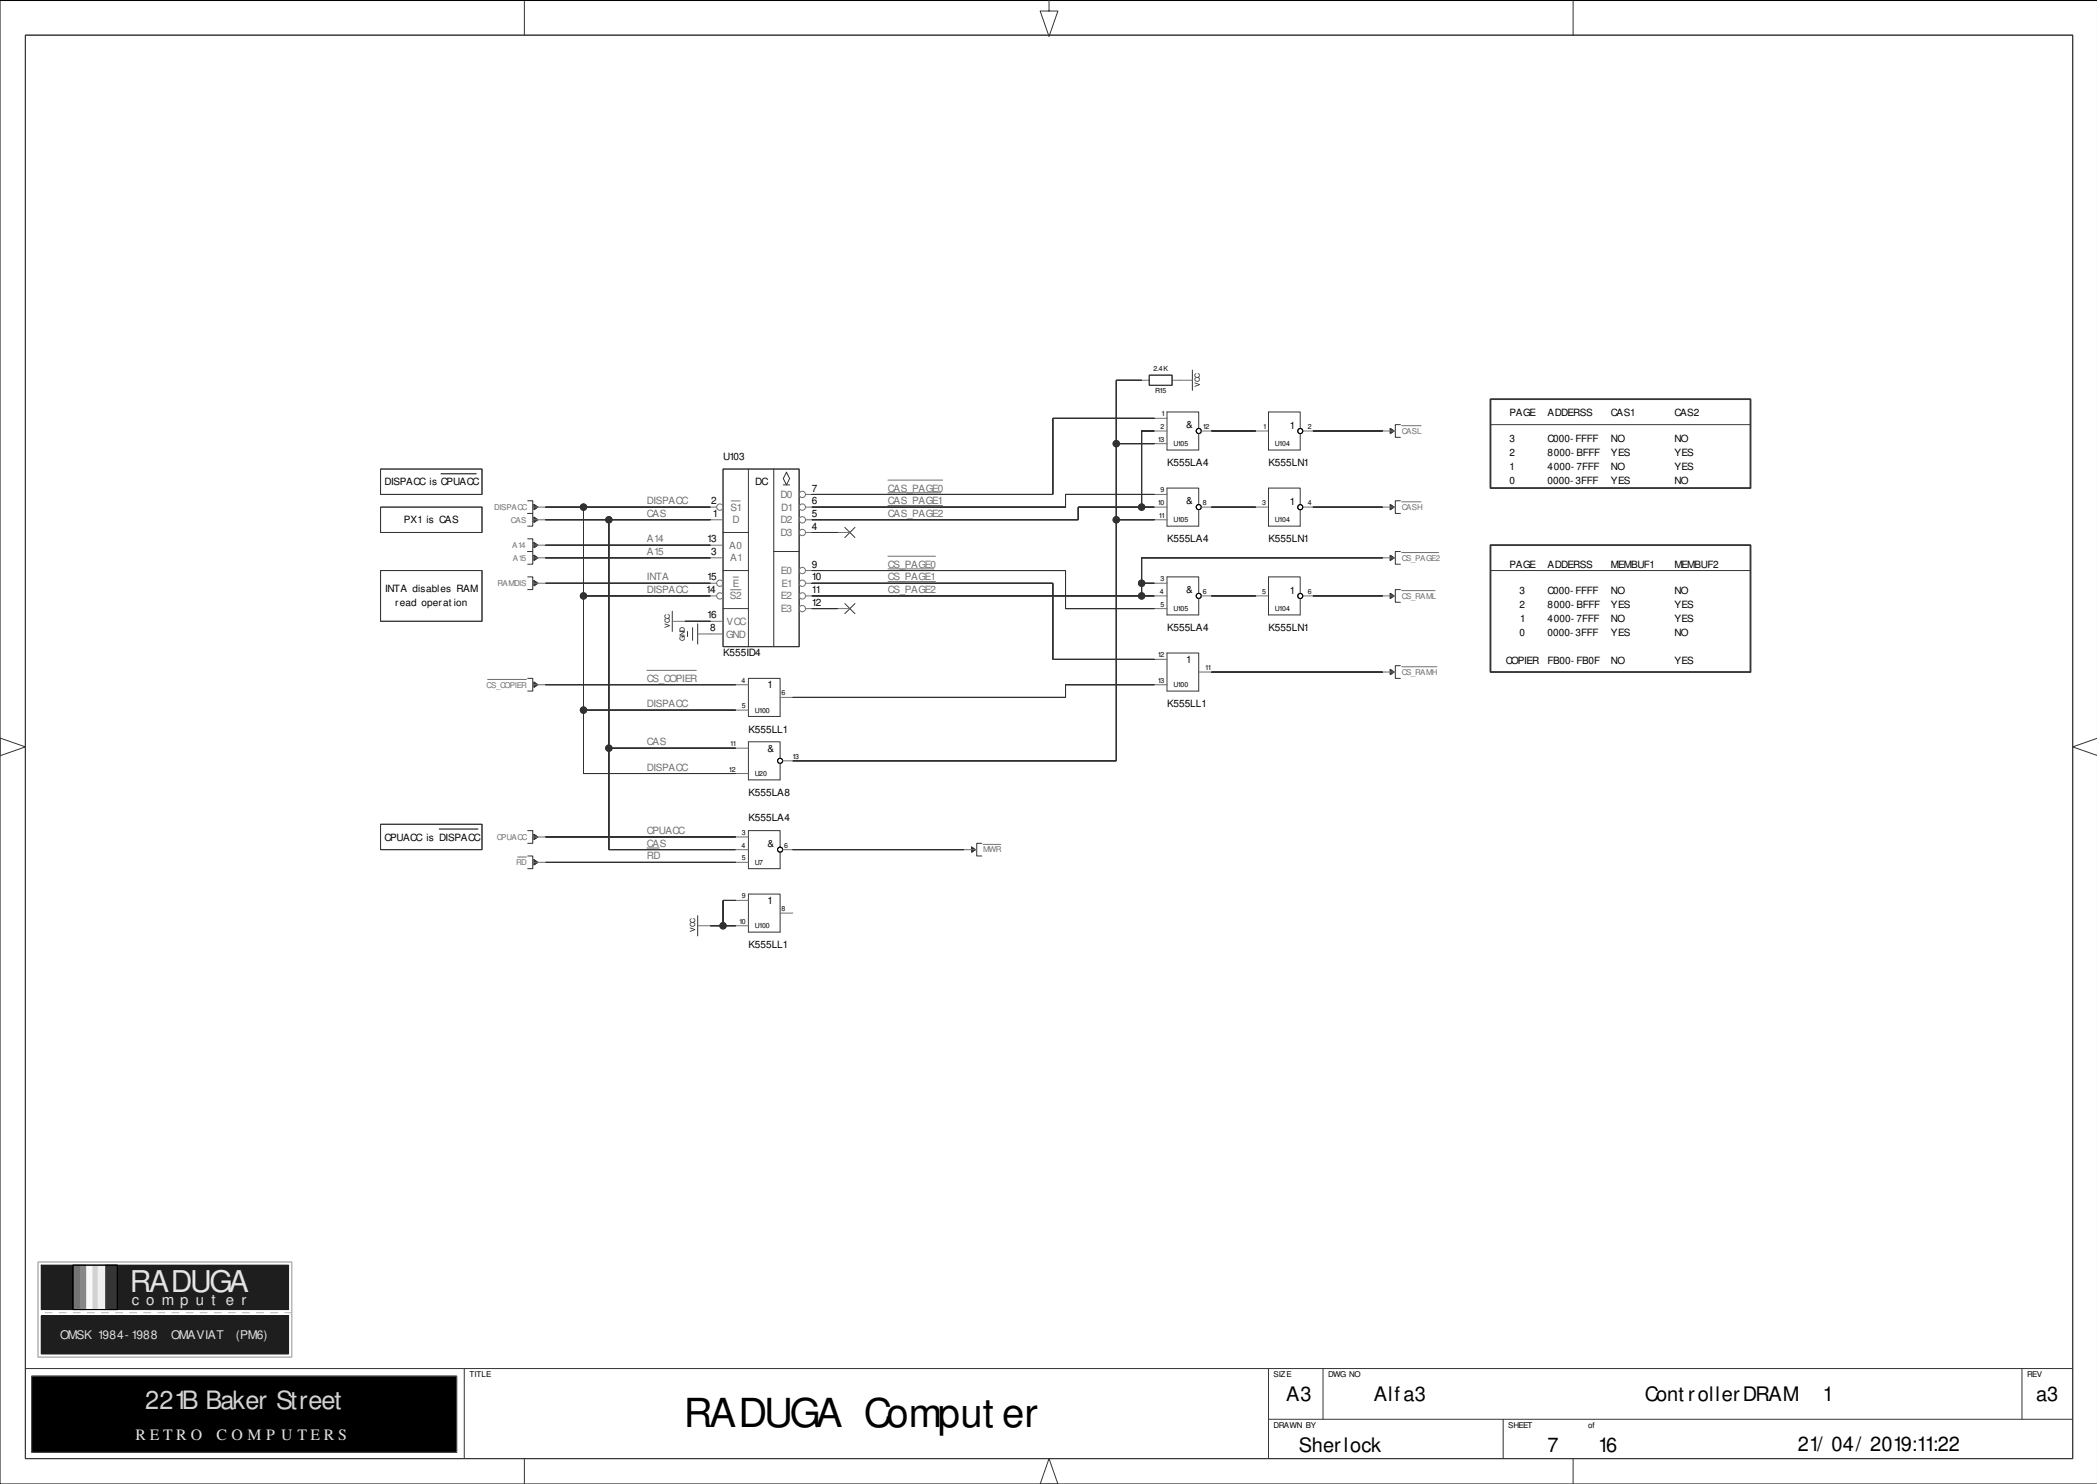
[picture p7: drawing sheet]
<svg xmlns="http://www.w3.org/2000/svg" width="420mm" height="297mm" viewBox="0 0 420 297" stroke-linecap="round" stroke-linejoin="round" font-family="sans-serif">
<path d="M419.9 .1h-419.9v296.9h419.9" fill="none" stroke="#000" stroke-width=".2"/>
<g fill="none" stroke="#353535" stroke-width=".2">
<path d="M144.7 93.9h15.3v35.5h-15.3zM149.8 93.9v35.5M154.9 93.9v35.5M156.8 97.1h1.3M157.4 94.5l.7 1.3-.7 1.3-.6-1.3zM144.7 114.2h5.1M144.7 106.6h5.1M154.9 110.4h5.1M134.6 122.3v4.1M137.6 126.4v1M138.7 125.6v2.6M139.7 124.9v4"/>
<path d="M144.7 121.8h5.1M149.8 135.8h6.4v7.6h-6.4zM280.4 133.2h-1.1v2.6h1.1"/>
</g>
<g fill="none" stroke="#6f6f6f" stroke-width=".2">
<path d="M161.3 99h1.2M142.2 109.1h2.5M142.2 111.7h2.5M142.2 101.5h1.3M142.2 119.3h1.3M142.2 104h2.5M142.2 116.7h1.3M146.2 118h2.1M146.4 100.3h1.8M146.8 115.5h1M161.3 101.5h1.2M161.3 119.3h1.2"/>
<path d="M161.3 104h1.2M161.3 106.6h1.2M161.3 114.2h1.2M161.3 116.7h1.2M134.6 124.4h2.5M139.7 126.9h5M142.2 124.4h2.5M147.3 137.1h2.5M156.2 139.6h2.5M161.3 121.8h1.2M147.3 142.1h2.5"/>
<circle cx="160.6" cy="99" r=".63"/>
<circle cx="144.1" cy="119.3" r=".63"/>
<circle cx="144.1" cy="116.7" r=".63"/>
<circle cx="144.1" cy="101.5" r=".63"/>
<circle cx="160.6" cy="116.7" r=".63"/>
<circle cx="160.6" cy="119.3" r=".63"/>
<circle cx="160.6" cy="104" r=".63"/>
<circle cx="160.6" cy="114.2" r=".63"/>
<circle cx="160.6" cy="106.6" r=".63"/>
<circle cx="160.6" cy="101.5" r=".63"/>
<circle cx="160.6" cy="121.8" r=".63"/>
</g>
<path d="M278.3 134l.8 .5-.8 .5z" fill-rule="evenodd" fill="#353535"/>
<path d="M260.3 85.8v-3.3h-6.4v7.6h6.4v-3.3M280.4 85h-1.1v2.5h1.1M260.3 101v-3.3h-6.4v7.6h6.4v-3.3M278.3 134l.8 .5-.8 .5z" fill="none" stroke="#353535" stroke-width=".2"/>
<path d="M251.4 86.3h2.5M261 86.3h1.8M251.4 101.5h2.5M261 101.5h1.8M276.8 134.5h2.5" fill="none" stroke="#6f6f6f" stroke-width=".2"/>
<g fill="none" stroke="#000" stroke-width=".2">
<path d="M264.1 86.3h.1M264.1 101.5h.1"/>
<circle cx="260.3" cy="86.3" r=".51"/>
<circle cx="260.3" cy="101.5" r=".51"/>
</g>
<path d="M278.3 85.8l.8 .5-.8 .5z" fill-rule="evenodd" fill="#353535"/>
<path d="M278.3 85.8l.8 .5-.8 .5zM280.4 100.2h-1.1v2.6h1.1" fill="none" stroke="#353535" stroke-width=".2"/>
<path d="M276.8 86.3h2.5" fill="none" stroke="#6f6f6f" stroke-width=".2"/>
<path d="M278.3 101l.8 .5-.8 .5z" fill-rule="evenodd" fill="#353535"/>
<path d="M240 85.8v-3.3h-6.4v7.6h6.4v-3.3M240 118.8v-3.3h-6.4v7.6h6.4v-3.3M240 101v-3.3h-6.4v7.6h6.4v-3.3M260.3 118.8v-3.3h-6.4v7.6h6.4v-3.3M278.3 101l.8 .5-.8 .5zM280.4 118h-1.1v2.5h1.1" fill="none" stroke="#353535" stroke-width=".2"/>
<g fill="none" stroke="#6f6f6f" stroke-width=".2">
<path d="M231.1 83.7h2.5M231.1 86.3h2.5M231.1 88.8h2.5M231.1 99h2.5M240.5 86.3h2M231.1 101.5h2.5M231.1 116.7h2.5M231.1 119.3h2.5M231.1 104h2.5M240.5 101.5h2M240.5 119.3h2M251.4 119.3h2.5"/>
<path d="M261 119.3h1.8M276.8 101.5h2.5M231.1 121.8h2.5"/>
</g>
<g fill="none" stroke="#000" stroke-width=".2">
<path d="M264.1 119.3h.1"/>
<circle cx="240" cy="86.3" r=".51"/>
<circle cx="240" cy="119.3" r=".51"/>
<circle cx="240" cy="101.5" r=".51"/>
<circle cx="260.3" cy="119.3" r=".51"/>
</g>
<path d="M278.3 118.8l.8 .5-.8 .5z" fill-rule="evenodd" fill="#353535"/>
<path d="M230.1 75.1h4.5v2h-4.5zM238.7 74.1v4M169.1 105.6l2.1 2M171.2 105.6l-2.1 2M278.3 118.8l.8 .5-.8 .5zM280.4 110.4h-1.1v2.5h1.1M156.2 151.8v-3.3h-6.4v7.6h6.4v-3.3" fill="none" stroke="#353535" stroke-width=".2"/>
<path d="M228.5 76.1h1.6M234.6 76.1h4.1M167.6 106.6h2.5M276.8 119.3h2.5M147.3 149.8h2.5M147.3 154.8h2.5M156.7 152.3h2" fill="none" stroke="#6f6f6f" stroke-width=".2"/>
<circle cx="156.2" cy="152.3" r=".51" fill="none" stroke="#000" stroke-width=".2"/>
<path d="M278.3 111.2l.8 .5-.8 .5z" fill-rule="evenodd" fill="#353535"/>
<path d="M105.6 107.9h1.1v2.5h-1.1M278.3 111.2l.8 .5-.8 .5z" fill="none" stroke="#353535" stroke-width=".2"/>
<path d="M276.8 111.7h2.5" fill="none" stroke="#6f6f6f" stroke-width=".2"/>
<path d="M106.9 108.6l.8 .5-.8 .5z" fill-rule="evenodd" fill="#353535"/>
<path d="M105.6 110.4h1.1v2.5h-1.1M106.9 108.6l.8 .5-.8 .5z" fill="none" stroke="#353535" stroke-width=".2"/>
<path d="M106.7 109.1h2.5" fill="none" stroke="#6f6f6f" stroke-width=".2"/>
<path d="M106.9 111.2l.8 .5-.8 .5z" fill-rule="evenodd" fill="#353535"/>
<path d="M106.9 111.2l.8 .5-.8 .5zM105.6 135.8h1.1v2.5h-1.1" fill="none" stroke="#353535" stroke-width=".2"/>
<path d="M106.7 111.7h2.5" fill="none" stroke="#6f6f6f" stroke-width=".2"/>
<path d="M106.9 136.5l.8 .6-.8 .5z" fill-rule="evenodd" fill="#353535"/>
<path d="M105.6 102.8h1.1v2.5h-1.1M106.9 136.5l.8 .6-.8 .5z" fill="none" stroke="#353535" stroke-width=".2"/>
<path d="M106.7 137.1h2.5" fill="none" stroke="#6f6f6f" stroke-width=".2"/>
<path d="M106.9 103.5l.8 .5-.8 .6z" fill-rule="evenodd" fill="#353535"/>
<path d="M298.4 85h52M106.9 103.5l.8 .5-.8 .6zM298.4 114.2h52" fill="none" stroke="#353535" stroke-width=".2"/>
<path d="M106.7 104h2.5" fill="none" stroke="#6f6f6f" stroke-width=".2"/>
<path d="M298.4 79.9h52v17.8h-52zM298.4 109.1h52v25.4h-52z" fill="none" stroke="#353535" stroke-width=".3"/>
<path d="M142.2 126.9h.1" fill="none" stroke="#313131" stroke-width=".2"/>
<path d="M137.1 124.4h5.1z" fill-rule="evenodd" fill="#313131"/>
<path d="M137.1 124.4h5.1zM137.1 124.4h5.1" fill="none" stroke="#313131" stroke-width=".2"/>
<path d="M262.8 101.5h14z" fill-rule="evenodd" fill="#313131"/>
<path d="M262.8 101.5h14zM262.8 101.5h14" fill="none" stroke="#313131" stroke-width=".2"/>
<path d="M262.8 86.3h14z" fill-rule="evenodd" fill="#313131"/>
<path d="M262.8 86.3h14zM262.8 86.3h14" fill="none" stroke="#313131" stroke-width=".2"/>
<path d="M242.5 86.3h8.9z" fill-rule="evenodd" fill="#313131"/>
<path d="M242.5 86.3h8.9zM242.5 86.3h8.9" fill="none" stroke="#313131" stroke-width=".2"/>
<path d="M242.5 101.5h8.9z" fill-rule="evenodd" fill="#313131"/>
<path d="M213.3 114.2v7.6zM213.3 114.2v7.6M242.5 101.5h8.9zM242.5 101.5h8.9" fill="none" stroke="#313131" stroke-width=".2"/>
<path d="M213.3 121.8h17.8z" fill-rule="evenodd" fill="#313131"/>
<path d="M213.3 121.8h17.8zM213.3 121.8h17.8" fill="none" stroke="#313131" stroke-width=".2"/>
<path d="M162.5 114.2h50.8z" fill-rule="evenodd" fill="#313131"/>
<path d="M162.5 114.2h50.8zM162.5 114.2h50.8" fill="none" stroke="#313131" stroke-width=".2"/>
<path d="M242.5 119.3h8.9z" fill-rule="evenodd" fill="#313131"/>
<path d="M242.5 119.3h8.9zM242.5 119.3h8.9" fill="none" stroke="#313131" stroke-width=".2"/>
<path d="M262.8 119.3h14z" fill-rule="evenodd" fill="#313131"/>
<path d="M262.8 119.3h14zM262.8 119.3h14" fill="none" stroke="#313131" stroke-width=".2"/>
<path d="M236.2 76.1h.1M121.9 104v45.8zM121.9 104v66.1M121.9 149.8v20.3z" fill="none" stroke="#313131" stroke-width=".2"/>
<path d="M109.2 104h12.7z" fill-rule="evenodd" fill="#313131"/>
<path d="M109.2 104h12.7zM109.2 104h12.7" fill="none" stroke="#313131" stroke-width=".2"/>
<path d="M121.9 104h20.3z" fill-rule="evenodd" fill="#313131"/>
<path d="M121.9 104h20.3zM121.9 104h20.3" fill="none" stroke="#313131" stroke-width=".2"/>
<path d="M121.9 170.1h25.4z" fill-rule="evenodd" fill="#313131"/>
<path d="M121.9 170.1h25.4zM121.9 170.1h25.4" fill="none" stroke="#313131" stroke-width=".2"/>
<path d="M121.9 149.8h25.4z" fill-rule="evenodd" fill="#313131"/>
<path d="M121.9 149.8h25.4zM121.9 149.8h25.4" fill="none" stroke="#313131" stroke-width=".2"/>
<circle cx="121.9" cy="104" r=".63" fill="#313131"/>
<circle cx="121.9" cy="104" r=".63" fill="none" stroke="#313131" stroke-width=".2"/>
<circle cx="121.9" cy="149.8" r=".63" fill="#313131"/>
<circle cx="121.9" cy="149.8" r=".63" fill="none" stroke="#313131" stroke-width=".2"/>
<path d="M223.5 76.1h5z" fill-rule="evenodd" fill="#313131"/>
<path d="M223.5 76.1h5zM223.5 76.1h5" fill="none" stroke="#313131" stroke-width=".2"/>
<path d="M158.7 152.3h64.8z" fill-rule="evenodd" fill="#313131"/>
<path d="M223.5 104v48.3zM223.5 104v48.3M158.7 152.3h64.8zM158.7 152.3h64.8" fill="none" stroke="#313131" stroke-width=".2"/>
<path d="M223.5 88.8h7.6z" fill-rule="evenodd" fill="#313131"/>
<path d="M223.5 88.8h7.6zM223.5 88.8h7.6" fill="none" stroke="#313131" stroke-width=".2"/>
<path d="M223.5 104h7.6z" fill-rule="evenodd" fill="#313131"/>
<path d="M223.5 76.1v12.7zM223.5 76.1v27.9h7.6M223.5 88.8v15.2zM223.5 104h7.6z" fill="none" stroke="#313131" stroke-width=".2"/>
<circle cx="223.5" cy="104" r=".63" fill="#313131"/>
<circle cx="223.5" cy="104" r=".63" fill="none" stroke="#313131" stroke-width=".2"/>
<circle cx="223.5" cy="88.8" r=".63" fill="#313131"/>
<circle cx="223.5" cy="88.8" r=".63" fill="none" stroke="#313131" stroke-width=".2"/>
<path d="M109.2 116.7h33z" fill-rule="evenodd" fill="#313131"/>
<path d="M109.2 116.7h33zM109.2 116.7h33" fill="none" stroke="#313131" stroke-width=".2"/>
<path d="M228.5 111.7h48.3z" fill-rule="evenodd" fill="#313131"/>
<path d="M228.5 111.7h48.3zM228.5 111.7h48.3" fill="none" stroke="#313131" stroke-width=".2"/>
<path d="M228.5 119.3h2.6z" fill-rule="evenodd" fill="#313131"/>
<path d="M228.5 119.3h2.6zM228.5 116.7v2.6zM228.5 111.7v5zM228.5 111.7v7.6h2.6" fill="none" stroke="#313131" stroke-width=".2"/>
<path d="M228.5 116.7h2.6z" fill-rule="evenodd" fill="#313131"/>
<path d="M228.5 116.7h2.6zM228.5 116.7h2.6" fill="none" stroke="#313131" stroke-width=".2"/>
<path d="M162.5 119.3h66z" fill-rule="evenodd" fill="#313131"/>
<path d="M162.5 119.3h66zM162.5 119.3h66" fill="none" stroke="#313131" stroke-width=".2"/>
<circle cx="228.5" cy="116.7" r=".63" fill="#313131"/>
<circle cx="228.5" cy="116.7" r=".63" fill="none" stroke="#313131" stroke-width=".2"/>
<circle cx="228.5" cy="119.3" r=".63" fill="#313131"/>
<circle cx="228.5" cy="119.3" r=".63" fill="none" stroke="#313131" stroke-width=".2"/>
<path d="M109.2 109.1h33z" fill-rule="evenodd" fill="#313131"/>
<path d="M109.2 109.1h33zM109.2 109.1h33" fill="none" stroke="#313131" stroke-width=".2"/>
<path d="M109.2 111.7h33z" fill-rule="evenodd" fill="#313131"/>
<path d="M109.2 111.7h33zM109.2 111.7h33" fill="none" stroke="#313131" stroke-width=".2"/>
<path d="M109.2 137.1h38.1z" fill-rule="evenodd" fill="#313131"/>
<path d="M109.2 137.1h38.1zM109.2 137.1h38.1" fill="none" stroke="#313131" stroke-width=".2"/>
<path d="M177.8 96.1h10.9M177.8 98.6h10.5M177.8 111.3h9.5M177.8 101.2h10.9M177.8 113.9h9.1M177.8 116.4h9.5M129.5 134.2h9.9" fill="none" stroke="#6f6f6f" stroke-width=".2"/>
<path d="M105.6 115.5h1.1v2.5h-1.1" fill="none" stroke="#353535" stroke-width=".2"/>
<path d="M106.9 116.2l.8 .5-.8 .5z" fill-rule="evenodd" fill="#353535"/>
<path d="M105.6 100.2h1.1v2.6h-1.1M106.9 116.2l.8 .5-.8 .5z" fill="none" stroke="#353535" stroke-width=".2"/>
<path d="M106.7 116.7h2.5" fill="none" stroke="#6f6f6f" stroke-width=".2"/>
<path d="M106.9 101l.8 .5-.8 .5z" fill-rule="evenodd" fill="#353535"/>
<path d="M106.9 101l.8 .5-.8 .5zM156.2 169.6v-3.3h-6.4v7.6h6.4v-3.3M196.6 168.8h-1.1v2.5h1.1" fill="none" stroke="#353535" stroke-width=".2"/>
<path d="M280.6 85.2h3.9M106.7 101.5h2.5M280.6 110.6h7.4M280.6 118.2h6.7M280.6 100.4h3.9M97.6 136h7.8M280.6 133.5h7.1M147.3 167.5h2.5M147.3 170.1h2.5M147.3 172.6h2.5M156.7 170.1h2" fill="none" stroke="#6f6f6f" stroke-width=".2"/>
<circle cx="156.2" cy="170.1" r=".51" fill="none" stroke="#000" stroke-width=".2"/>
<path d="M194.5 169.6l.8 .5-.8 .5z" fill-rule="evenodd" fill="#353535"/>
<path d="M194.5 169.6l.8 .5-.8 .5z" fill="none" stroke="#353535" stroke-width=".2"/>
<path d="M193 170.1h2.5" fill="none" stroke="#6f6f6f" stroke-width=".2"/>
<path d="M158.7 170.1h34.3z" fill-rule="evenodd" fill="#313131"/>
<path d="M158.7 170.1h34.3zM158.7 170.1h34.3" fill="none" stroke="#313131" stroke-width=".2"/>
<path d="M109.2 172.6h38.1z" fill-rule="evenodd" fill="#313131"/>
<path d="M109.2 172.6h38.1zM109.2 172.6h38.1" fill="none" stroke="#313131" stroke-width=".2"/>
<path d="M109.2 167.5h38.1z" fill-rule="evenodd" fill="#313131"/>
<path d="M109.2 167.5h38.1zM109.2 167.5h38.1" fill="none" stroke="#313131" stroke-width=".2"/>
<path d="M129.5 169.7h2.5M196.8 169h3.5" fill="none" stroke="#6f6f6f" stroke-width=".2"/>
<path d="M105.6 171.3h1.1v2.6h-1.1" fill="none" stroke="#353535" stroke-width=".2"/>
<path d="M106.9 172.1l.8 .5-.8 .5z" fill-rule="evenodd" fill="#353535"/>
<path d="M106.9 172.1l.8 .5-.8 .5z" fill="none" stroke="#353535" stroke-width=".2"/>
<path d="M103.6 171.5h1.8M106.7 172.6h2.5" fill="none" stroke="#6f6f6f" stroke-width=".2"/>
<path d="M116.8 119.3v22.8zM116.8 119.3v35.5M116.8 142.1v12.7z" fill="none" stroke="#313131" stroke-width=".2"/>
<path d="M116.8 142.1h30.5z" fill-rule="evenodd" fill="#313131"/>
<path d="M116.8 142.1h30.5zM116.8 142.1h30.5" fill="none" stroke="#313131" stroke-width=".2"/>
<path d="M116.8 101.5h25.4z" fill-rule="evenodd" fill="#313131"/>
<path d="M116.8 101.5h25.4zM116.8 101.5h25.4" fill="none" stroke="#313131" stroke-width=".2"/>
<path d="M116.8 154.8h30.5z" fill-rule="evenodd" fill="#313131"/>
<path d="M116.8 154.8h30.5zM116.8 154.8h30.5" fill="none" stroke="#313131" stroke-width=".2"/>
<path d="M116.8 119.3h25.4z" fill-rule="evenodd" fill="#313131"/>
<path d="M116.8 119.3h25.4zM116.8 101.5v17.8zM116.8 101.5v17.8h25.4" fill="none" stroke="#313131" stroke-width=".2"/>
<path d="M109.2 101.5h7.6z" fill-rule="evenodd" fill="#313131"/>
<path d="M109.2 101.5h7.6zM109.2 101.5h7.6" fill="none" stroke="#313131" stroke-width=".2"/>
<circle cx="116.8" cy="142.1" r=".63" fill="#313131"/>
<circle cx="116.8" cy="142.1" r=".63" fill="none" stroke="#313131" stroke-width=".2"/>
<circle cx="116.8" cy="119.3" r=".63" fill="#313131"/>
<circle cx="116.8" cy="119.3" r=".63" fill="none" stroke="#313131" stroke-width=".2"/>
<circle cx="116.8" cy="101.5" r=".63" fill="#313131"/>
<circle cx="116.8" cy="101.5" r=".63" fill="none" stroke="#313131" stroke-width=".2"/>
<path d="M233.6 130.7h6.4v7.6h-6.4z" fill="none" stroke="#353535" stroke-width=".2"/>
<path d="M231.1 132h2.5M231.1 137.1h2.5M240 134.5h2.5" fill="none" stroke="#6f6f6f" stroke-width=".2"/>
<path d="M242.5 134.5h34.3z" fill-rule="evenodd" fill="#313131"/>
<path d="M242.5 134.5h34.3zM242.5 134.5h34.3" fill="none" stroke="#313131" stroke-width=".2"/>
<path d="M162.5 116.7h48.3z" fill-rule="evenodd" fill="#313131"/>
<path d="M162.5 116.7h48.3zM162.5 116.7h48.3M210.8 116.7v15.3zM210.8 116.7v15.3" fill="none" stroke="#313131" stroke-width=".2"/>
<path d="M210.8 132h20.3z" fill-rule="evenodd" fill="#313131"/>
<path d="M210.8 132h20.3zM210.8 132h20.3" fill="none" stroke="#313131" stroke-width=".2"/>
<path d="M213.3 137.1h17.8z" fill-rule="evenodd" fill="#313131"/>
<path d="M213.3 137.1h17.8zM213.3 137.1v2.5zM213.3 137.1h17.8M213.3 137.1v2.5" fill="none" stroke="#313131" stroke-width=".2"/>
<path d="M158.7 139.6h54.6z" fill-rule="evenodd" fill="#313131"/>
<path d="M158.7 139.6h54.6zM158.7 139.6h54.6" fill="none" stroke="#313131" stroke-width=".2"/>
<path d="M105.6 166.3h1.1v2.5h-1.1" fill="none" stroke="#353535" stroke-width=".2"/>
<path d="M106.9 167l.8 .5-.8 .5z" fill-rule="evenodd" fill="#353535"/>
<path d="M76.2 114.2h20.3v10.2h-20.3zM76.2 101.5h20.3v5.1h-20.3zM169.1 120.8l2.1 2M171.2 120.8l-2.1 2M106.9 167l.8 .5-.8 .5z" fill="none" stroke="#353535" stroke-width=".2"/>
<path d="M167.6 121.8h2.5M106.7 167.5h2.5" fill="none" stroke="#6f6f6f" stroke-width=".2"/>
<path d="M162.5 121.8h5.1z" fill-rule="evenodd" fill="#313131"/>
<path d="M213.3 99v2.5zM213.3 99v2.5M162.5 121.8h5.1zM162.5 121.8h5.1" fill="none" stroke="#313131" stroke-width=".2"/>
<path d="M213.3 99h17.8z" fill-rule="evenodd" fill="#313131"/>
<path d="M213.3 99h17.8zM213.3 99h17.8" fill="none" stroke="#313131" stroke-width=".2"/>
<path d="M162.5 101.5h50.8z" fill-rule="evenodd" fill="#313131"/>
<path d="M162.5 101.5h50.8zM162.5 101.5h50.8" fill="none" stroke="#313131" stroke-width=".2"/>
<path d="M228.5 86.3h2.6z" fill-rule="evenodd" fill="#313131"/>
<path d="M228.5 86.3h2.6zM228.5 86.3v15.2zM228.5 86.3h2.6M228.5 86.3v15.2" fill="none" stroke="#313131" stroke-width=".2"/>
<path d="M228.5 101.5h2.6z" fill-rule="evenodd" fill="#313131"/>
<path d="M228.5 101.5h2.6zM228.5 101.5h2.6" fill="none" stroke="#313131" stroke-width=".2"/>
<path d="M215.9 101.5h12.6z" fill-rule="evenodd" fill="#313131"/>
<path d="M215.9 101.5h12.6zM215.9 101.5v2.5zM215.9 101.5h12.6M215.9 101.5v2.5" fill="none" stroke="#313131" stroke-width=".2"/>
<path d="M162.5 104h53.4z" fill-rule="evenodd" fill="#313131"/>
<path d="M162.5 104h53.4zM162.5 104h53.4" fill="none" stroke="#313131" stroke-width=".2"/>
<circle cx="228.5" cy="101.5" r=".63" fill="#313131"/>
<circle cx="228.5" cy="101.5" r=".63" fill="none" stroke="#313131" stroke-width=".2"/>
<path d="M210.8 83.7h20.3z" fill-rule="evenodd" fill="#313131"/>
<path d="M210.8 83.7h20.3zM210.8 83.7h20.3" fill="none" stroke="#313131" stroke-width=".2"/>
<path d="M162.5 99h48.3z" fill-rule="evenodd" fill="#313131"/>
<path d="M162.5 99h48.3zM162.5 99h48.3M210.8 83.7v15.3zM210.8 83.7v15.3" fill="none" stroke="#313131" stroke-width=".2"/>
<path d="M162.5 106.6h5.1z" fill-rule="evenodd" fill="#313131"/>
<path d="M162.5 106.6h5.1zM162.5 106.6h5.1" fill="none" stroke="#313131" stroke-width=".2"/>
<path d="M76.2 93.9h20.3v5.1h-20.3zM76.2 165h20.3v5.1h-20.3zM149.8 179h6.4v7.6h-6.4z" fill="none" stroke="#353535" stroke-width=".2"/>
<path d="M88.3 94.8h7M87.9 165.9h7.8" fill="none" stroke="#000" stroke-width=".2"/>
<path d="M147.3 180.2h2.5M147.3 185.3h2.5M156.2 182.8h2.5" fill="none" stroke="#6f6f6f" stroke-width=".2"/>
<path d="M23.5 253.2h34.3v8.9h-34.3z" fill-rule="evenodd" fill="#1e1e1e"/>
<path d="M23.5 253.2h34.3v8.9h-34.3z" fill="none" stroke="#1e1e1e" stroke-width=".2"/>
<path d="M22.2 253.2h1.3v8.9h-1.3z" fill-rule="evenodd" fill="#363636"/>
<path d="M22.2 253.2h1.3v8.9h-1.3z" fill="none" stroke="#363636" stroke-width=".2"/>
<path d="M21 253.2h1.2v8.9h-1.2z" fill-rule="evenodd" fill="#353535"/>
<path d="M21 253.2h1.2v8.9h-1.2z" fill="none" stroke="#353535" stroke-width=".2"/>
<path d="M18.4 253.2h1.3v8.9h-1.3z" fill-rule="evenodd" fill="#d4d4d4"/>
<path d="M18.4 253.2h1.3v8.9h-1.3z" fill="none" stroke="#d4d4d4" stroke-width=".2"/>
<path d="M17.1 253.2h1.3v8.9h-1.3z" fill-rule="evenodd" fill="#f7f7f7"/>
<path d="M17.1 253.2h1.3v8.9h-1.3z" fill="none" stroke="#f7f7f7" stroke-width=".2"/>
<path d="M15.9 253.2h1.2v8.9h-1.2z" fill-rule="evenodd" fill="#888"/>
<path d="M15.9 253.2h1.2v8.9h-1.2z" fill="none" stroke="#888" stroke-width=".2"/>
<path d="M14.6 253.2h1.3v8.9h-1.3z" fill-rule="evenodd" fill="#6f6f6f"/>
<path d="M14.6 253.2h1.3v8.9h-1.3z" fill="none" stroke="#6f6f6f" stroke-width=".2"/>
<path d="M8.3 253.2h6.3v8.9h-6.3z" fill-rule="evenodd" fill="#1e1e1e"/>
<path d="M8.3 253.2h6.3v8.9h-6.3z" fill="none" stroke="#1e1e1e" stroke-width=".2"/>
<path d="M19.7 253.2h1.3v8.9h-1.3z" fill-rule="evenodd" fill="#f0f0f0"/>
<path d="M19.7 253.2h1.3v8.9h-1.3z" fill="none" stroke="#f0f0f0" stroke-width=".2"/>
<path d="M7.6 252.6h50.8v19h-50.8z" fill="none" stroke="#b3b3b3" stroke-width=".2"/>
<path d="M14.6 253.2h8.9v8.9h-8.9z" fill="none" stroke="#000" stroke-width=".2"/>
<path d="M8.3 263.4h49.5v7.6h-49.5z" fill-rule="evenodd" fill="#1e1e1e"/>
<path d="M8.3 263.4h49.5v7.6h-49.5z" fill="none" stroke="#1e1e1e" stroke-width=".2"/>
<path d="M58.4 262.8h-50.1" fill="none" stroke="#b3b3b3" stroke-width=".2" stroke-dasharray="1.4 1.4"/>
<path d="M139.7 183.3v4" fill="none" stroke="#353535" stroke-width=".2"/>
<path d="M139.7 185.3h2.5" fill="none" stroke="#6f6f6f" stroke-width=".2"/>
<path d="M144.7 180.2h2.6z" fill-rule="evenodd" fill="#313131"/>
<path d="M144.7 180.2h2.6zM144.7 180.2h2.6" fill="none" stroke="#313131" stroke-width=".2"/>
<path d="M144.7 185.3h2.6z" fill-rule="evenodd" fill="#313131"/>
<path d="M144.7 185.3h2.6zM144.7 185.3h2.6" fill="none" stroke="#313131" stroke-width=".2"/>
<path d="M142.2 185.3h2.5z" fill-rule="evenodd" fill="#313131"/>
<path d="M142.2 185.3h2.5zM142.2 185.3h2.5M144.7 180.2v5.1zM144.7 180.2v5.1" fill="none" stroke="#313131" stroke-width=".2"/>
<circle cx="144.7" cy="185.3" r=".63" fill="#313131"/>
<circle cx="144.7" cy="185.3" r=".63" fill="none" stroke="#313131" stroke-width=".2"/>
<g fill="none" stroke="#353535" stroke-width=".2">
<path d="M210 0v2.2h1.8l-1.8 5.1-1.8-5.1h1.8M5.1 7h409.8v285h-409.8zM105 .2v6.9M314.9 .2v6.9M-.1 149.5l.1-1.8 5.1 1.8-5.1 1.8v-1.8M419.9 147.8l-5 1.7 5 1.7M5.1 273.9h87.8M253.9 273.9h-161v18.1M264.9 273.9v10.2M404.8 273.9v10.2M414.9 273.9h-161v18.1M105 292v5.1"/>
<path d="M210 297h1.8l-1.8-5-1.8 5 1.8 .1M253.9 284.1h161M300.9 284.1v7.9M314.9 292v5.1"/>
</g>
<path d="M6.3 275.5h85.1v15.2h-85.1z" fill-rule="evenodd" fill="#000"/>
<path d="M6.3 275.5h85.1v15.2h-85.1z" fill="none" stroke="#000" stroke-width=".2"/>
<path d="M6.3 275.5h85.1v15.2h-85.1z" fill="none" stroke="#535353" stroke-width=".2"/>
<text font-size="8" x="136.9" y="285.6">RADUGA Comput er</text>
<text font-size="6" fill="#e2e2e2" x="26" y="258.5">RADUGA</text>
<text font-size="5.1" fill="#d3d3d3" x="29" y="282">221B Baker Street</text>
<g font-size="4">
<text x="257.5" y="280.4">A3</text>
<text x="275" y="280.4">Alfa3</text>
<text x="329.3" y="280.4">Cont rollerDRAM</text>
<text x="364.9" y="280.4">1</text>
<text x="407.6" y="280.4">a3</text>
<text x="260" y="290.6">Sherlock</text>
<text x="309.8" y="290.6">7</text>
<text x="320" y="290.6">16</text>
<text x="359.9" y="290.5">21/ 04/ 2019:11:22</text>
</g>
<g font-size="3.2" fill="#e2e2e2">
<text x="27.1" y="288.2">R E T R O</text>
<text x="43.3" y="288.2">C O M P U T E R S</text>
</g>
<text font-size="3" fill="#dfdfdf" x="26.4" y="261.3">c o m p u t e r</text>
<text font-size="2.4" fill="#dfdfdf" x="12" y="268">OMSK 1984- 1988</text>
<g font-size="2.4" fill="#e2e2e2">
<text x="34.3" y="268">OMAVIAT</text>
<text x="47.2" y="268">(PM6)</text>
</g>
<g font-size="2">
<text x="302.2" y="83.3">PAGE</text>
<text x="309.8" y="83.3">ADDERSS</text>
<text x="322.5" y="83.3">CAS1</text>
<text x="335.2" y="83.3">CAS2</text>
<text x="237.4" y="85.7">&amp;</text>
<text x="258.2" y="85.8">1</text>
<text x="302.2" y="88.4">3</text>
<text x="309.8" y="88.4">C000- FFFF</text>
<text x="322.5" y="88.4">NO</text>
<text x="335.2" y="88.4">NO</text>
<text x="144.7" y="92.1">U103</text>
<text x="233.6" y="93.3">K555LA4</text>
<text x="253.9" y="93.3">K555LN1</text>
<text x="302.2" y="91.2">2</text>
<text x="302.2" y="94">1</text>
<text x="309.8" y="91.2">8000- BFFF</text>
<text x="309.8" y="94">4000- 7FFF</text>
<text x="322.5" y="91.2">YES</text>
<text x="322.5" y="94">NO</text>
<text x="335.2" y="91.2">YES</text>
<text x="335.2" y="94">YES</text>
<text x="77" y="97.1">DISPACC is CPUACC</text>
<text x="142.4" y="100.9">2</text>
<text x="151.2" y="97.1">DC</text>
<text x="162.5" y="98.4">7</text>
<text x="162.5" y="100.9">6</text>
<text x="237.4" y="100.9">&amp;</text>
<text x="258.2" y="101.1">1</text>
<text x="302.2" y="96.8">0</text>
<text x="309.8" y="96.8">0000- 3FFF</text>
<text x="322.5" y="96.8">YES</text>
<text x="335.2" y="96.8">NO</text>
<text x="80.9" y="104.7">PX1 is CAS</text>
<text x="142.7" y="103.5">1</text>
<text x="162.5" y="106">4</text>
<text x="162.5" y="103.5">5</text>
<text x="141.5" y="108.5">13</text>
<text x="142.4" y="111.1">3</text>
<text x="162.5" y="113.6">9</text>
<text x="233.6" y="108.5">K555LA4</text>
<text x="253.9" y="108.5">K555LN1</text>
<text x="302.2" y="113.8">PAGE</text>
<text x="309.8" y="113.8">ADDERSS</text>
<text x="322.5" y="113.8">MEMBUF1</text>
<text x="335.2" y="113.8">MEMBUF2</text>
<text x="77.1" y="118.6">INTA disables RAM</text>
<text x="141.4" y="118.7">14</text>
<text x="141.5" y="116.2">15</text>
<text x="162.5" y="116.2">10</text>
<text x="162.5" y="118.7">11</text>
<text x="237.4" y="118.7">&amp;</text>
<text x="258.2" y="118.9">1</text>
<text x="304.2" y="118.9">3</text>
<text x="309.8" y="118.9">C000- FFFF</text>
<text x="322.5" y="118.9">NO</text>
<text x="335.2" y="118.9">NO</text>
<text x="79.1" y="121.4">read operat ion</text>
<text x="141.5" y="123.8">16</text>
<text x="162.5" y="121.2">12</text>
<text x="304.2" y="121.7">2</text>
<text x="304.3" y="124.5">1</text>
<text x="309.8" y="121.7">8000- BFFF</text>
<text x="309.8" y="124.5">4000- 7FFF</text>
<text x="322.5" y="121.7">YES</text>
<text x="322.5" y="124.5">NO</text>
<text x="335.2" y="121.7">YES</text>
<text x="335.2" y="124.5">YES</text>
<text x="142.2" y="126.3">8</text>
<text x="144.7" y="131.4">K555ID4</text>
<text x="233.6" y="126.3">K555LA4</text>
<text x="253.9" y="126.3">K555LN1</text>
<text x="304.2" y="127.3">0</text>
<text x="309.8" y="127.3">0000- 3FFF</text>
<text x="322.5" y="127.3">YES</text>
<text x="335.2" y="127.3">NO</text>
<text x="153.6" y="137.8">1</text>
<text x="237.4" y="132.7">1</text>
<text x="301.4" y="132.9">COPIER</text>
<text x="309.8" y="132.9">FB00- FB0F</text>
<text x="322.5" y="132.9">NO</text>
<text x="335.2" y="132.9">YES</text>
<text x="233.6" y="141.6">K555LL1</text>
<text x="149.8" y="146.6">K555LL1</text>
<text x="153.6" y="150.4">&amp;</text>
<text x="149.8" y="159.3">K555LA8</text>
<text x="149.8" y="164.4">K555LA4</text>
<text x="77" y="168.2">CPUACC is DISPACC</text>
<text x="153.6" y="169.5">&amp;</text>
<text x="153.6" y="180.9">1</text>
<text x="149.8" y="189.8">K555LL1</text>
</g>
<g font-size="2" fill="#6f6f6f">
<text x="129.5" y="100.9">DISPACC</text>
<text x="156.2" y="99.7">D0</text>
<text x="177.8" y="98.4">CAS_PAGE0</text>
<text x="177.8" y="100.9">CAS_PAGE1</text>
<text x="129.5" y="103.5">CAS</text>
<text x="146.2" y="102.2">S1</text>
<text x="146.6" y="104.7">D</text>
<text x="156.2" y="104.7">D2</text>
<text x="156.2" y="107.3">D3</text>
<text x="156.4" y="102.2">D1</text>
<text x="177.8" y="103.5">CAS_PAGE2</text>
<text x="129.5" y="108.5">A14</text>
<text x="129.5" y="111.1">A15</text>
<text x="146" y="109.8">A0</text>
<text x="146.2" y="112.4">A1</text>
<text x="177.8" y="113.6">CS_PAGE0</text>
<text x="129.5" y="116.2">INTA</text>
<text x="129.5" y="118.7">DISPACC</text>
<text x="146.1" y="120">S2</text>
<text x="146.7" y="117.4">E</text>
<text x="156.3" y="114.9">E0</text>
<text x="156.3" y="120">E2</text>
<text x="156.5" y="117.4">E1</text>
<text x="177.8" y="116.2">CS_PAGE1</text>
<text x="177.8" y="118.7">CS_PAGE2</text>
<text x="145.4" y="125.1">VCC</text>
<text x="156.3" y="122.5">E3</text>
<text x="145.4" y="127.6">GND</text>
<text x="129.5" y="136.5">CS_COPIER</text>
<text x="129.5" y="141.6">DISPACC</text>
<text x="129.5" y="149.2">CAS</text>
<text x="129.5" y="154.3">DISPACC</text>
<text x="129.5" y="167">CPUACC</text>
<text x="129.5" y="169.5">CAS</text>
<text x="129.5" y="172">RD</text>
</g>
<g font-size="1.6" fill="#6f6f6f">
<text x="280.6" y="86.8">CASL</text>
<text x="98.9" y="102.1">DISPACC</text>
<text x="102.3" y="104.6">CAS</text>
<text x="280.6" y="102.1">CASH</text>
<text x="102.6" y="109.7">A14</text>
<text x="102.7" y="112.2">A15</text>
<text x="280.6" y="112.2">CS_PAGE2</text>
<text x="99.6" y="117.3">RAMDIS</text>
<text x="280.6" y="119.8">CS_RAML</text>
<text x="97.4" y="137.6">CS_COPIER</text>
<text x="280.6" y="135.1">CS_RAMH</text>
<text x="99.5" y="168.1">CPUACC</text>
<text x="103.3" y="173.2">RD</text>
<text x="196.8" y="170.6">MWR</text>
</g>
<g font-size="1.6">
<text x="94" y="275.6">TITLE</text>
<text x="255" y="275.6">SIZE</text>
<text x="265.9" y="275.6">DWG NO</text>
<text x="405.8" y="275.6">REV</text>
<text x="255" y="285.8">DRAWN BY</text>
<text x="301.9" y="285.8">SHEET</text>
<text x="317.9" y="285.8">of</text>
</g>
<g font-size="1.4">
<text x="230.9" y="74.3">2.4K</text>
<text x="240.2" y="77.4" transform="rotate(-90 240.2 77.4)">VCC</text>
<text x="231.2" y="78.6">R15</text>
<text x="232.6" y="83.3">1</text>
<text x="231.8" y="88.4">13</text>
<text x="232.3" y="85.9">2</text>
<text x="234.9" y="89.3">U105</text>
<text x="240.8" y="85.9">12</text>
<text x="252.9" y="85.9">1</text>
<text x="255.2" y="89.3">U104</text>
<text x="261.8" y="85.9">2</text>
<text x="231.8" y="101.1">10</text>
<text x="232.3" y="98.6">9</text>
<text x="240.8" y="101.1">8</text>
<text x="252.6" y="101.1">3</text>
<text x="261.8" y="101.1">4</text>
<text x="232" y="103.6">11</text>
<text x="234.9" y="104.5">U105</text>
<text x="255.2" y="104.5">U104</text>
<text x="232.2" y="118.9">4</text>
<text x="232.3" y="116.3">3</text>
<text x="240.8" y="118.9">6</text>
<text x="252.6" y="118.9">5</text>
<text x="261.8" y="118.9">6</text>
<text x="134.1" y="125.7" transform="rotate(-90 134.1 125.7)">VCC</text>
<text x="232.3" y="121.4">5</text>
<text x="234.9" y="122.3">U105</text>
<text x="255.2" y="122.3">U104</text>
<text x="137.1" y="128.3" transform="rotate(-90 137.1 128.3)">GND</text>
<text x="231.8" y="131.6">12</text>
<text x="148.4" y="136.7">4</text>
<text x="231.8" y="136.7">13</text>
<text x="234.9" y="137.6">U100</text>
<text x="241.2" y="134.1">11</text>
<text x="148.5" y="141.7">5</text>
<text x="151.1" y="142.6">U100</text>
<text x="156.4" y="139.2">6</text>
<text x="146.2" y="149.4">11</text>
<text x="145.9" y="154.4">12</text>
<text x="151.1" y="155.3">U20</text>
<text x="158.6" y="151.9">13</text>
<text x="148.5" y="167.1">3</text>
<text x="148.4" y="169.7">4</text>
<text x="148.5" y="172.2">5</text>
<text x="151.1" y="173.1">U7</text>
<text x="157" y="169.7">6</text>
<text x="148.5" y="179.8">9</text>
<text x="148" y="184.9">10</text>
<text x="151.1" y="185.8">U100</text>
<text x="156.4" y="182.4">8</text>
<text x="139.1" y="186.6" transform="rotate(-90 139.1 186.6)">VCC</text>
</g>
</svg>
